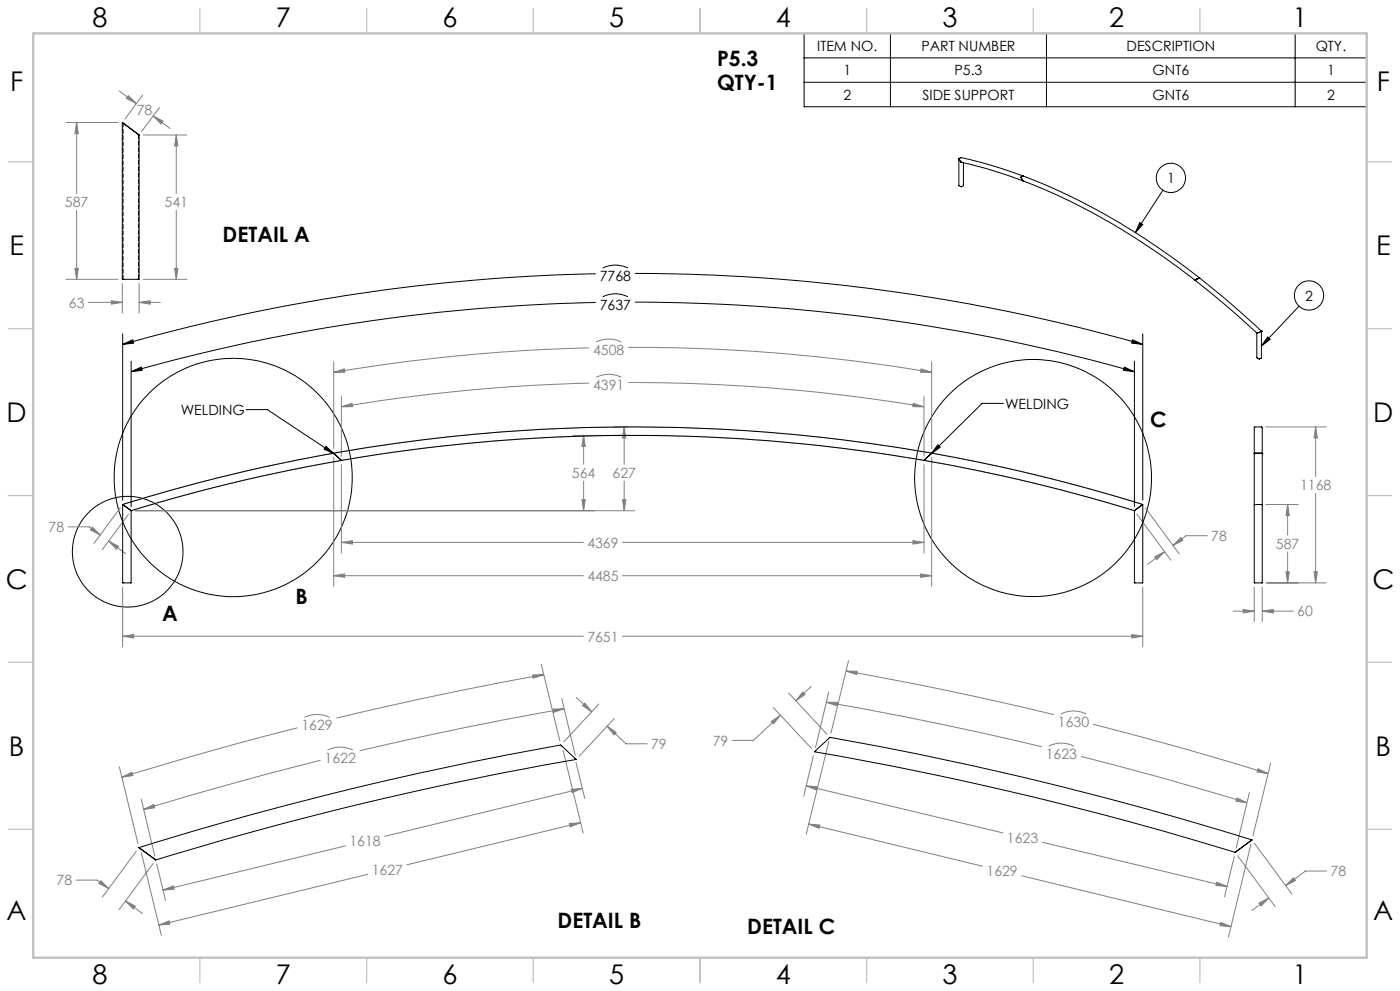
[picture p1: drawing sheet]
<svg xmlns="http://www.w3.org/2000/svg" width="420mm" height="297mm" viewBox="0 0 420 297" stroke-linecap="round" stroke-linejoin="round" font-family="sans-serif">
<g fill="none" stroke="#000" stroke-width=".3">
<path d="M241.2 10h168.8v22h-168.8zM241.2 17.4h168.8M267.1 10v22M313.9 10v22M388.5 10v22M241.2 24.7h168.8M348.9 57l-8.3 12.7M341.9 66.7l.9 .6-2.2 2.4zM178.7 82.1a561.5 561.5 0 0 0-141.9 21.1M178.7 90.7a554.8 554.8 0 0 0-139.4 20.7M180.8 80.3a8.6 8.6 0 0 1 7.6 0M180.8 88.9a8.6 8.6 0 0 1 7.6 0"/>
<path d="M190.5 81.9a562.1 562.1 0 0 1 152.3 21.3M190.5 90.6a552.9 552.9 0 0 1 149.8 20.8M389.7 91.8l-11.3 11.9M36.8 103.2l3-1.4 .3 1zM36.8 100v49.9M39.3 108.2v43.6M39.3 111.4l3.1-1.4 .3 1zM337.3 110l3 1.4-3.3-.4zM339.8 101.8l3 1.4-3.3-.4zM340.3 108.2v43.6M342.8 100v49.9M380.3 101l.8 .7-2.7 2z"/>
<path d="M73.8 122.8h6.4l20.1 13.2M97.8 133.8l2.5 2.2-3.1-1.4zM281.3 133.3l.7 .8-2.7 1.9zM301 120.9h-6.4l-15.3 15.1"/>
<circle cx="351.3" cy="53.3" r="4.4"/>
<circle cx="392.7" cy="88.6" r="4.4"/>
<circle cx="70" cy="143.1" r="35.7"/>
<circle cx="309.9" cy="143.3" r="35.5"/>
<circle cx="38.3" cy="165.3" r="16.6"/>
</g>
<path d="M36.8 151.2a515.2 515.2 0 0 1 306 0M39.3 153.1a513.6 513.6 0 0 1 301 0" fill="none" stroke="#c0c0c0" stroke-width=".3"/>
<g fill="none" stroke="#808080" stroke-width=".3">
<path d="M19.8 36.7h15.6M23 36.7l.5 3.3h-1zM23 36.7v21.3M35.8 27.3l5.1 3.7M38.5 28.7l2.4 2.3-3-1.5zM42.8 28.5l-5.3 7.2M45.9 34.7l3 1.6-.6 .8zM45.9 34.7l5.1 3.8M47.8 32.2l-5.3 7.2M43 40.5h13.1M52.9 40.5l.5 3.2h-1zM52.9 40.5v17.5"/>
<path d="M23 63v20.7M52.9 63v20.7M19.8 83.7h15.6M22.5 80.4h1l-.5 3.3zM26.5 90.6h10.2M33.4 90.1l3.3 .5-3.3 .6zM36.7 85v8.8M41.7 90.6l3.3-.5v1.1zM41.7 85v8.8M41.7 90.6h6.4M43 83.7h13.1M52.4 80.4h1l-.5 3.3z"/>
<path d="M100.1 111.6l3.2-1 .1 .9zM100.1 108.4v26.1M102.4 118.7v18M176.7 114.8a525.2 525.2 0 0 0-74.3 7.1M176.7 104.2a543.4 543.4 0 0 0-76.6 7.4M178.9 113.1a8.5 8.5 0 0 1 7.5 0M178.9 102.5a8.5 8.5 0 0 1 7.5 0M188.5 114.6a525.9 525.9 0 0 1 88.7 7.3M188.5 104.1a534.8 534.8 0 0 1 91 7.5M276.3 110.6l3.2 1-3.3-.1zM277.2 118.7v18M279.5 108.4v26.1"/>
<path d="M100.1 137.1v38.6M102.4 121.9l3.2-1 .2 1zM102.4 139.2v26.5M171.9 130.5h16.7M175.1 130.5l.5 3.3h-1zM175.1 130.5v8.6M184.1 127.9h4.5M187.3 127.9l.4 3.4h-.9zM187.3 127.9v11.2M274 120.9l3.2 1h-3.3zM277.2 139.2v26.5M279.5 137.1v38.6"/>
<path d="M379.7 127.9h18.2M394.7 127.9l.5 3.4h-1zM394.7 127.9v14.9M20.4 157.9h6.4l3.3 2.4M27.7 158l2.4 2.3-3-1.5zM36.1 152.2l-7.9 10.7M38.6 154.1l-7.9 10.6M40.6 153.1h149.8M174.6 149.8h1l-.5 3.3zM175.1 144.2v8.9M186.8 149.8h.9l-.4 3.3zM187.3 144.2v8.9"/>
<path d="M341.1 154.1l10.2 13.8M343.6 152.2l10.2 13.8M379.7 151.2h9.8M386.3 151.2l.5 3.3h-1zM386.3 151.2v9.2M394.7 147.9v26.8M32.6 162.2l3 1.5-.6 .9zM32.6 162.2l5.1 3.7M36.8 176v17.8M100.1 172.5l3.3-.5v1zM100.1 172.5h74.9M102.4 162.6l3.3-.5v1z"/>
<path d="M102.4 162.6h72.6M186.7 162.6h90.5M186.7 172.5h92.8M273.9 162l3.3 .6-3.3 .5zM276.2 172l3.3 .5-3.3 .5zM342.8 176v17.8M346.4 166.9l3-1.6-2.4 2.4zM349.4 165.3l-5.1 3.8M351.9 163.5l2.4-2.4 .6 .8zM362.2 160.5h-6.4l-3.9 3M376.3 176v10.3M378.7 176v10.3"/>
<path d="M379.9 174.7h18M385.8 171.4h1l-.5 3.3zM386.3 165.4v9.3M394.2 171.4h1l-.5 3.3zM36.8 190.7l3.3-.5v1zM36.8 190.7h138.2M162.4 199.1l5.6 23M186.7 190.7h156.1M254.6 198l-5.3 21.7M339.5 190.2l3.3 .5-3.3 .5zM369.9 183.2h6.4M373 182.7l3.3 .5-3.3 .5z"/>
<path d="M378.7 183.2l3.3-.5v1zM378.7 183.2h9.3M89.3 218.1l-24.1 6.4-28.7 8.4M91.3 215a8.5 8.5 0 0 1 7.6 0M159.8 202.3l3.3-.1-3.2 1.1zM163.1 202.2l-14.4 2.7-19.1 3.8-28.6 6.5M165.9 212.5l3.3-.1-3.1 1.1zM168.5 209.3l4.1 17.1M169.2 212.4l-28.4 5.4-32.9 7.2M172.9 209l4.6 4.3M175.4 210.7l2.1 2.6-2.7-1.8zM179.7 211l-10.6 11.4"/>
<path d="M182.1 217.6l2.8 1.9-.7 .8zM182.1 217.6l5.7 5.3h6.4M184.3 215.3l-10.6 11.4M231.4 216.2l2.7-1.9-2 2.7zM232 212l11.5 12.4M234.1 214.3l-8.1 7.6h-6.3M236.6 207.7l11.5 12.4M240.8 207.4l.7 .7-2.7 1.9zM243.4 205.7l-4.6 4.3M247.9 210.5h3.3l-.1 1zM247.9 210.5l32.4 6.1 32.2 7.2M248.6 207.4l-3.9 16.7"/>
<path d="M253.8 201.1l3.3 .1-.1 1zM253.8 201.1l28.9 5.6 33.5 7.5M318.3 214a8.2 8.2 0 0 1 7.5 0M327.9 217.1l28.8 7.7 23.7 7M35.8 229.8l5.6 23M36.5 232.9l3.1-1.4 .3 .9zM42.4 239.5l4 17M96.2 227.9l-22.2 5.7-30.9 9M98.2 224.8a8.6 8.6 0 0 1 7.6 0M168.9 224.9l6 24.7M171.3 236.6l3.4-.3-3.1 1.3zM172.8 228.5l2.6 10.9"/>
<path d="M174.7 236.3l-59.3 14.3M241.9 235.5l3.3 .3-.2 1zM241.9 235.5l59 14.1M244 226.5l-2.9 12.1M248.6 222.2l-6.7 27.8M314.6 223.6a8.2 8.2 0 0 1 7.6 0M324.2 226.7l22.8 6 27.1 7.9M371.1 239.1l3 1.5-3.3-.5zM374.8 237.5l-4 16.7M377.4 230.4l3 1.4-3.3-.5zM381.2 228.8l-5.3 21.7M40.9 255.1l-10.2 13.7"/>
<path d="M42.4 255.5l6 24.8M43.1 242.6l3-1.5 .3 1zM46 258.8l-10.2 13.8M47 259l2.7 10.9M103.6 253.5l-54.7 13.3M170.9 246.8l3.3-.2-3.1 1.2zM174.2 246.6l-52.1 12.6M242.6 247l3.4 .3-.3 .9zM242.6 247l52.1 12.6M312.6 252.4l55.5 13.3M370.3 256.7l-2.9 12M371.3 256.5l11.3 15.2"/>
<path d="M375.3 253l-6.8 27.8M376.3 252.8l11.3 15.2M22.8 263.8h6.3l3.5 2.5M30.3 263.9l2.3 2.4-3-1.5zM37.6 270l3 1.6-.6 .8zM37.6 270l5.2 3.8M47.7 277.2l3-1.2 .3 1zM48.9 266.8l3.1-1.3 .2 1zM110.3 262l-62.6 15.2M306.5 262.5l62.8 15.2M365 264.4l3.1 1.3-3.3-.3zM366.2 276.4l3.1 1.3-3.3-.3z"/>
<path d="M377.7 270.7l2.9-1.6-2.3 2.4zM380.6 269.1l-5.1 3.8M385.7 265.4l2.4-2.3 .6 .8zM398 261.1h-6.4l-5.9 4.3"/>
</g>
<g fill="none" stroke="#c0c0c0" stroke-width=".35">
<path d="M60 2.5v7.5M110 2.5v7.5M160 2.5v7.5M210 2.5v7.5M260 2.5v7.5M310 2.5v7.5M360 2.5v7.5M2.5 48.5h7.5M410 48.5h7.5M2.5 98.5h7.5M410 98.5h7.5M2.5 148.5h7.5"/>
<path d="M410 148.5h7.5M2.5 198.5h7.5M410 198.5h7.5M2.5 248.5h7.5M410 248.5h7.5M60 287v7.5M110 287v7.5M160 287v7.5M210 287v7.5M260 287v7.5M310 287v7.5M360 287v7.5"/>
</g>
<path d="M10 10h400v277h-400z" fill="none" stroke="#c0c0c0" stroke-width=".7"/>
<g fill="#000">
<path d="M339.8 101.8l3 1.4-3.3-.4zM36.8 103.2l3-1.4 .3 1zM337.3 110l3 1.4-3.3-.4zM39.3 111.4l3.1-1.4 .3 1z"/>
<path d="M97.8 133.8l2.5 2.2-3.1-1.4zM281.3 133.3l.7 .8-2.7 1.9zM341.9 66.7l.9 .6-2.2 2.4zM380.3 101l.8 .7-2.7 2z"/>
</g>
<path d="M36.8 190.7l3.3-.5v1zM339.5 190.2l3.3 .5-3.3 .5zM274 120.9l3.2 1h-3.3zM102.4 121.9l3.2-1 .2 1zM276.3 110.6l3.2 1-3.3-.1zM100.1 111.6l3.2-1 .1 .9zM102.4 162.6l3.3-.5v1zM273.9 162l3.3 .6-3.3 .5zM276.2 172l3.3 .5-3.3 .5zM100.1 172.5l3.3-.5v1zM175.1 130.5l.5 3.3h-1zM174.6 149.8h1l-.5 3.3zM186.8 149.8h.9l-.4 3.3zM187.3 127.9l.4 3.4h-.9zM27.7 158l2.4 2.3-3-1.5zM32.6 162.2l3 1.5-.6 .9zM346.4 166.9l3-1.6-2.4 2.4zM351.9 163.5l2.4-2.4 .6 .8zM373 182.7l3.3 .5-3.3 .5zM378.7 183.2l3.3-.5v1zM394.7 127.9l.5 3.4h-1zM394.2 171.4h1l-.5 3.3zM386.3 151.2l.5 3.3h-1zM385.8 171.4h1l-.5 3.3zM45.9 34.7l3 1.6-.6 .8zM38.5 28.7l2.4 2.3-3-1.5zM33.4 90.1l3.3 .5-3.3 .6zM41.7 90.6l3.3-.5v1.1zM22.5 80.4h1l-.5 3.3zM23 36.7l.5 3.3h-1zM52.9 40.5l.5 3.2h-1zM52.4 80.4h1l-.5 3.3zM159.8 202.3l3.3-.1-3.2 1.1zM36.5 232.9l3.1-1.4 .3 .9zM165.9 212.5l3.3-.1-3.1 1.1zM43.1 242.6l3-1.5 .3 1zM48.9 266.8l3.1-1.3 .2 1zM171.3 236.6l3.4-.3-3.1 1.3zM47.7 277.2l3-1.2 .3 1zM170.9 246.8l3.3-.2-3.1 1.2zM175.4 210.7l2.1 2.6-2.7-1.8zM182.1 217.6l2.8 1.9-.7 .8zM30.3 263.9l2.3 2.4-3-1.5zM37.6 270l3 1.6-.6 .8zM377.4 230.4l3 1.4-3.3-.5zM253.8 201.1l3.3 .1-.1 1zM371.1 239.1l3 1.5-3.3-.5zM247.9 210.5h3.3l-.1 1zM241.9 235.5l3.3 .3-.2 1zM365 264.4l3.1 1.3-3.3-.3zM242.6 247l3.4 .3-.3 .9zM366.2 276.4l3.1 1.3-3.3-.3zM240.8 207.4l.7 .7-2.7 1.9zM231.4 216.2l2.7-1.9-2 2.7zM377.7 270.7l2.9-1.6-2.3 2.4zM385.7 265.4l2.4-2.3 .6 .8z" fill="#808080"/>
<g fill="none" stroke="#000" stroke-width=".3">
<path d="M36.7 36.7l.4 .3M36.7 36.7v47h5v-43.2M37.1 37l4.2 3.1M41.3 40.1l.4 .4M287.7 47.7l.6 .9 9 2.3 9.7 3.3M287.7 47.6v.1M287.7 47.6v8l.6 .4 .7-.4v-6.8M288.3 47.2h.1M288.3 47.2l-.6 .4M288.3 47.2l9.6 2.5 9.1 3.1M306.3 53.1v.1M306.3 53.2l.6 .9"/>
<path d="M306.9 52.8h.1M306.9 54.1l.1 .1M306.9 54.2h.1M306.9 52.8l-.6 .3M307 52.8l10.8 4.5 6 2.8 8.2 4.5 7.5 4.4 7.6 4.9 12.7 9.4M307 54.2l7.4 3.1 6.7 3.1 12.8 6.8 13.4 8.6 11.2 8.2M358.5 84l9.8 8 8.7 7.8M358.5 84h.1M359.2 83.6h.1M359.2 83.6l-.7 .4M359.7 83.3h.1M359.7 83.3l-.5 .3"/>
<path d="M359.8 83.3h.1M359.8 83.3l-.6 .3M359.8 83.3l10.4 8.6 8.2 7.4M377 99.8h.1M377.7 99.7l-.6 .1M377.8 99.6l-.1 .1M378.4 99.3h.1M378.4 99.3v8l-.6 .3-.8-.4v-7.4M378.4 99.3l-.6 .3M102.2 137.8l.2 .2M102.4 138l-2.2-2a99.9 99.9 0 0 0-13.5 2.4 509.8 509.8 0 0 0-49.9 12.8M102.4 138a508.3 508.3 0 0 0-63.1 15.1"/>
<path d="M102.4 138a514.3 514.3 0 0 1 174.8 0M277.2 138a519.6 519.6 0 0 1 63.1 15.1M277.4 137.8l-.2 .2M279.3 136l-1.9 1.8M279.5 135.8a514 514 0 0 0-179.4 .1l.2 .1M279.5 135.8l-.2 .2M279.5 135.8a521.3 521.3 0 0 1 63.3 15.4M376.3 136v-7.9l.2-.2 2.2 .2v7.9M376.3 136l.2-.2h2l.2 .2M376.3 136v15.3M376.3 136h.1M378.7 136v15.3"/>
<path d="M378.7 136h.1M36.8 151.2l.2 .1M36.8 151.2v23.5h2.5v-21.6M36.8 151.2h.1M37 151.3l2.1 1.6M39.1 152.9l.2 .2M340.5 152.9l-.2 .2M342.6 151.3l-2.1 1.6M342.8 151.2l-.2 .1M342.8 151.2v23.5h-2.5v-21.6M376.3 151.3v23.4h2.4v-23.4M376.5 151.2l-.2 .1"/>
<path d="M376.5 151.2h2M378.5 151.2l.2 .1M41.7 254l.4 .3M41.7 254a1004.4 1004.4 0 0 1 126.6-30.7l4.6 4.3a1033 1033 0 0 0-126.2 30.1M42.1 254.3l4.6 3.4M371 255.1l-.4 .3M375.2 252l-4.2 3.1M375.6 251.7a1006.7 1006.7 0 0 0-126.7-30.7l-4.5 4.3a1035.4 1035.4 0 0 1 126.2 30.1M375.6 251.7l-.4 .3"/>
</g>
<path d="M36.9 36.9v46.8" fill="none" stroke="#000" stroke-width=".3" stroke-dasharray="1.3 .6" stroke-dashoffset=".1"/>
<path d="M41.5 40.3v43.4" fill="none" stroke="#000" stroke-width=".3" stroke-dasharray="1.3 .6" stroke-dashoffset="-.1"/>
<g font-size="8.1">
<text x="27.8" y="8">8</text>
<text x="82.8" y="8">7</text>
<text x="132.8" y="8">6</text>
<text x="182.8" y="8">5</text>
<text x="232.8" y="8">4</text>
<text x="282.8" y="8">3</text>
<text x="332.8" y="8">2</text>
<text x="387.8" y="8">1</text>
<text x="3" y="27.2">F</text>
<text x="413" y="27.2">F</text>
<text x="2.8" y="76.5">E</text>
<text x="412.8" y="76.5">E</text>
<text x="2" y="126.5">D</text>
<text x="412" y="126.5">D</text>
<text x="1.7" y="176.5">C</text>
<text x="411.7" y="176.5">C</text>
<text x="2.7" y="226.5">B</text>
<text x="412.7" y="226.5">B</text>
<text x="2" y="275.7">A</text>
<text x="412" y="275.7">A</text>
<text x="27.8" y="295">8</text>
<text x="82.8" y="295">7</text>
<text x="132.8" y="295">6</text>
<text x="182.8" y="295">5</text>
<text x="232.8" y="295">4</text>
<text x="282.8" y="295">3</text>
<text x="332.8" y="295">2</text>
<text x="387.8" y="295">1</text>
</g>
<g font-size="6.3">
<text x="215.1" y="19.7">P5.3</text>
<text x="215.1" y="27">QTY-1</text>
<text x="66.8" y="72.4">DETAIL A</text>
<text x="345" y="128.1">C</text>
<text x="48.7" y="186">A</text>
<text x="88.7" y="181">B</text>
<text x="167.3" y="278.2">DETAIL B</text>
<text x="224.2" y="279.9">DETAIL C</text>
</g>
<g font-size="4.2">
<text x="245.1" y="15.2">ITEM NO.</text>
<text x="276.4" y="15.2">PART NUMBER</text>
<text x="338" y="15.2">DESCRIPTION</text>
<text x="394.7" y="15.2">QTY.</text>
<text x="253" y="22.5">1</text>
<text x="286.4" y="22.5">P5.3</text>
<text x="345.8" y="22.5">GNT6</text>
<text x="398.1" y="22.5">1</text>
<text x="253" y="29.8">2</text>
<text x="276.7" y="29.8">SIDE SUPPORT</text>
<text x="345.8" y="29.8">GNT6</text>
<text x="398.1" y="29.8">2</text>
<text x="350.1" y="54.8">1</text>
<text x="179.9" y="84.2">7768</text>
<text x="179.9" y="92.8">7637</text>
<text x="391.6" y="90.1">2</text>
<text x="54.2" y="124.4">WELDING</text>
<text x="301.5" y="122.5">WELDING</text>
</g>
<g font-size="4.2" fill="#808080">
<text x="41" y="34.5">78</text>
<text x="19.5" y="62.1">587</text>
<text x="49.4" y="62.1">541</text>
<text x="20.7" y="92.2">63</text>
<text x="177.9" y="106.4">4508</text>
<text x="177.9" y="116.9">4391</text>
<text x="171.6" y="143.2">564</text>
<text x="183.8" y="143.2">627</text>
<text x="390" y="147">1168</text>
<text x="14.6" y="159.5">78</text>
<text x="176.2" y="164.1">4369</text>
<text x="363.4" y="162.1">78</text>
<text x="382.8" y="164.5">587</text>
<text x="176.2" y="174.1">4485</text>
<text x="389.2" y="184.8">60</text>
<text x="176.2" y="192.3">7651</text>
<text x="90.4" y="218.9">1629</text>
<text x="317.4" y="217.8">1630</text>
<text x="195.4" y="224.5">79</text>
<text x="213.8" y="223.5">79</text>
<text x="313.7" y="227.5">1623</text>
<text x="97.4" y="228.6">1622</text>
<text x="104.8" y="253.7">1618</text>
<text x="302.1" y="252.6">1623</text>
<text x="111.5" y="262.2">1627</text>
<text x="296" y="262.6">1629</text>
<text x="399.2" y="262.6">78</text>
<text x="17" y="265.3">78</text>
</g>
</svg>
